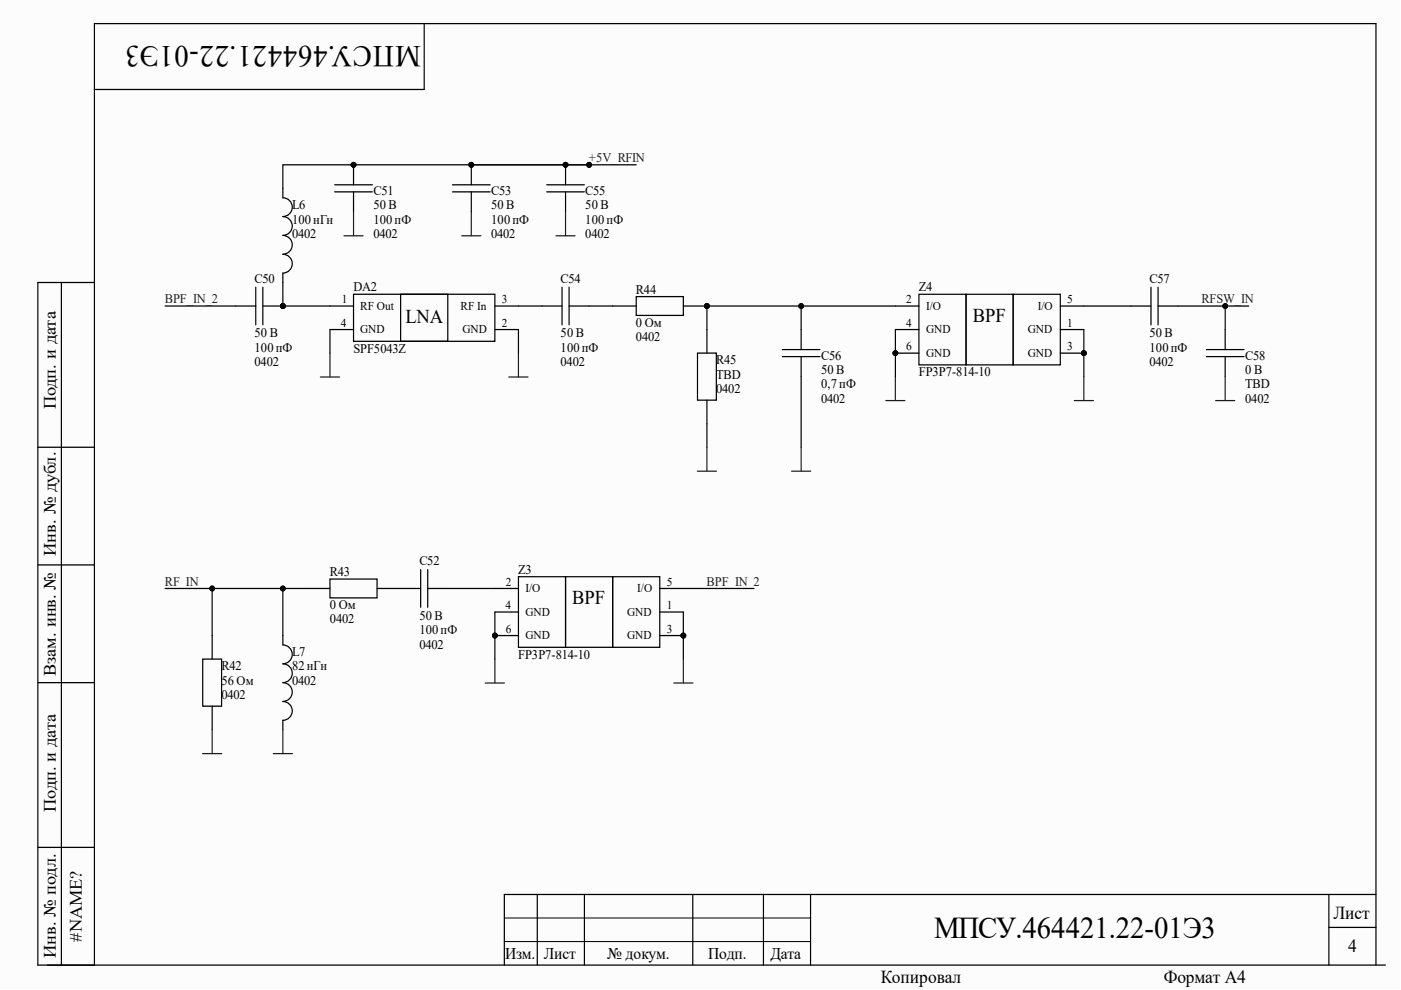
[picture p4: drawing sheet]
<svg xmlns="http://www.w3.org/2000/svg" width="297mm" height="210mm" viewBox="0 0 297 210" stroke-linecap="round" stroke-linejoin="round" font-family="sans-serif">
<g fill="#fcfcfc">
<path d="M0 0h296.7v209.6h-296.7z" fill-rule="evenodd"/>
<path d="M0 0h296.7v209.6h-296.7z" fill-rule="evenodd"/>
</g>
<g fill="none" stroke="#000" stroke-width=".26">
<path d="M89.9 5v14h-69.9M13 59.9v144.7M20 59.9h-12v144.7h285.7M70 64.9h5M70 69.9h5M75 62.4h29.9v10h-29.9zM84.9 62.4h10v10h-10zM104.9 64.9h5M104.9 69.9h5M8 94.8h12M8 119.8h12M8 144.7h12"/>
<path d="M8 179.7h12M113.9 189.7v14.9M123.9 189.7v14.9M146.9 189.7v14.9M161.9 189.7v14.9M171.9 189.7v14.9M281.7 189.7v14.9M281.7 196.6h10M291.7 189.7h-184.8v14.9M20 204.6v-199.6h271.7v199.6"/>
</g>
<path d="M106.9 194.6h65M106.9 199.6h65" fill="none" stroke="#000" stroke-width=".21"/>
<path d="M67.9 79.9h4.1M70 74.9v5M107.9 79.9h4M109.9 74.9v5" fill="none" stroke="#202020" stroke-width=".26"/>
<circle cx="75" cy="34.9" r=".51" fill="#030303"/>
<circle cx="75" cy="34.9" r=".51" fill="none" stroke="#030303" stroke-width=".21"/>
<path d="M71 39.2h8M75 34.9v4.3M71 40.7h8M75 40.7v4.2" fill="none" stroke="#000" stroke-width=".26"/>
<circle cx="75" cy="34.9" r=".51" fill="#030303"/>
<circle cx="75" cy="34.9" r=".51" fill="none" stroke="#030303" stroke-width=".21"/>
<path d="M72.9 50h4.1M75 44.9v5.1M97.9 50h4.1M99.9 44.9v5.1" fill="none" stroke="#202020" stroke-width=".26"/>
<path d="M60 39.9v2a1.99 1.99 0 0 1 2 2 1.99 1.99 0 0 1-2 2 2 2 0 0 1 2 2 2 2 0 0 1-2 2 2 2 0 0 1 2 2 2 2 0 0 1-2 2 2 2 0 0 1 2 2 2 2 0 0 1-2 2v2" fill="none" stroke="#000" stroke-width=".26"/>
<circle cx="124.9" cy="34.9" r=".51" fill="#030303"/>
<circle cx="124.9" cy="34.9" r=".51" fill="none" stroke="#030303" stroke-width=".21"/>
<circle cx="229.8" cy="74.9" r=".51" fill="#030303"/>
<circle cx="229.8" cy="74.9" r=".51" fill="none" stroke="#030303" stroke-width=".21"/>
<circle cx="189.8" cy="74.9" r=".51" fill="#030303"/>
<circle cx="189.8" cy="74.9" r=".51" fill="none" stroke="#030303" stroke-width=".21"/>
<path d="M224.8 69.9h5M224.8 74.9h5" fill="none" stroke="#000" stroke-width=".26"/>
<circle cx="229.8" cy="74.9" r=".51" fill="#030303"/>
<circle cx="229.8" cy="74.9" r=".51" fill="none" stroke="#030303" stroke-width=".21"/>
<path d="M189.8 64.9h5M189.8 74.9h5M194.8 62.4h10v15h-10zM204.8 62.4h10v15h-10zM214.8 62.4h10v15h-10zM224.8 64.9h5" fill="none" stroke="#000" stroke-width=".26"/>
<circle cx="189.8" cy="74.9" r=".51" fill="#030303"/>
<circle cx="189.8" cy="74.9" r=".51" fill="none" stroke="#030303" stroke-width=".21"/>
<path d="M189.8 69.9h5" fill="none" stroke="#000" stroke-width=".26"/>
<circle cx="99.9" cy="34.9" r=".51" fill="#030303"/>
<circle cx="99.9" cy="34.9" r=".51" fill="none" stroke="#030303" stroke-width=".21"/>
<path d="M95.9 39.2h8M99.9 34.9v4.3M95.9 40.7h8M99.9 40.7v4.2" fill="none" stroke="#000" stroke-width=".26"/>
<circle cx="99.9" cy="34.9" r=".51" fill="#030303"/>
<circle cx="99.9" cy="34.9" r=".51" fill="none" stroke="#030303" stroke-width=".21"/>
<circle cx="119.9" cy="34.9" r=".51" fill="#030303"/>
<circle cx="119.9" cy="34.9" r=".51" fill="none" stroke="#030303" stroke-width=".21"/>
<path d="M115.9 39.2h8M119.9 34.9v4.3M115.9 40.7h8M119.9 40.7v4.2" fill="none" stroke="#000" stroke-width=".26"/>
<circle cx="119.9" cy="34.9" r=".51" fill="#030303"/>
<circle cx="119.9" cy="34.9" r=".51" fill="none" stroke="#030303" stroke-width=".21"/>
<path d="M117.9 50h4M119.9 44.9v5.1" fill="none" stroke="#202020" stroke-width=".26"/>
<path d="M114.9 64.9h4.3M119.2 60.9v8M120.7 60.9v8M120.7 64.9h4.2M147.9 74.9h4v9.9h-4zM149.9 69.9v5M165.9 74.1h7.9M165.9 75.6h7.9M169.9 69.9v4.2M169.9 75.6v4.3M149.9 84.8v5" fill="none" stroke="#000" stroke-width=".26"/>
<circle cx="149.9" cy="64.9" r=".51" fill="#030303"/>
<circle cx="149.9" cy="64.9" r=".51" fill="none" stroke="#030303" stroke-width=".21"/>
<path d="M129.9 64.9h5M134.9 62.9h10v4h-10zM144.9 64.9h5" fill="none" stroke="#000" stroke-width=".26"/>
<circle cx="149.9" cy="64.9" r=".51" fill="#030303"/>
<circle cx="149.9" cy="64.9" r=".51" fill="none" stroke="#030303" stroke-width=".21"/>
<path d="M259.8 79.9v5M147.8 99.9h4.1M149.9 94.8v5.1M167.8 99.9h4.1M169.9 94.8v5.1M257.7 84.9h4.1" fill="none" stroke="#202020" stroke-width=".26"/>
<path d="M239.8 64.9h4.2M244 60.9v8M245.5 60.9v8M245.5 64.9h4.3M255.8 75.6h8M255.8 74.1h8M259.8 69.9v4.2M259.8 75.6v4.3" fill="none" stroke="#000" stroke-width=".26"/>
<circle cx="60" cy="64.9" r=".51" fill="#030303"/>
<circle cx="60" cy="64.9" r=".51" fill="none" stroke="#030303" stroke-width=".21"/>
<path d="M54.2 60.9v8M55.7 60.9v8M55.7 64.9h4.3" fill="none" stroke="#000" stroke-width=".26"/>
<circle cx="60" cy="64.9" r=".51" fill="#030303"/>
<circle cx="60" cy="64.9" r=".51" fill="none" stroke="#030303" stroke-width=".21"/>
<path d="M50 64.9h4.2" fill="none" stroke="#000" stroke-width=".26"/>
<circle cx="144.9" cy="134.8" r=".51" fill="#030303"/>
<circle cx="144.9" cy="134.8" r=".51" fill="none" stroke="#030303" stroke-width=".21"/>
<circle cx="104.9" cy="134.8" r=".51" fill="#030303"/>
<circle cx="104.9" cy="134.8" r=".51" fill="none" stroke="#030303" stroke-width=".21"/>
<path d="M139.9 129.8h5M139.9 134.8h5" fill="none" stroke="#000" stroke-width=".26"/>
<circle cx="144.9" cy="134.8" r=".51" fill="#030303"/>
<circle cx="144.9" cy="134.8" r=".51" fill="none" stroke="#030303" stroke-width=".21"/>
<path d="M104.9 124.8h5M104.9 134.8h5M109.9 122.3h10v14.9h-10zM119.9 122.3h10v14.9h-10zM129.9 122.3h10v14.9h-10zM139.9 124.8h5" fill="none" stroke="#000" stroke-width=".26"/>
<circle cx="104.9" cy="134.8" r=".51" fill="#030303"/>
<circle cx="104.9" cy="134.8" r=".51" fill="none" stroke="#030303" stroke-width=".21"/>
<path d="M43 139.7h4v10h-4zM45 134.8v4.9M60 134.8v1.9a2 2 0 0 1 2 2 2 2 0 0 1-2 2 2 2 0 0 1 2 2 2 2 0 0 1-2 2 2 2 0 0 1 2 2 2 2 0 0 1-2 2 2 2 0 0 1 2 2 2 2 0 0 1-2 2v2M65 124.8h5M70 122.8h9.9v4h-9.9zM79.9 124.8h9.3M89.2 120.8v8M90.7 120.8v8M90.7 124.8h4.2M104.9 129.8h5M45 149.7v5" fill="none" stroke="#000" stroke-width=".26"/>
<path d="M189.8 79.9v5M229.8 79.9v5M187.8 84.9h4.1M227.8 84.9h4M43 159.8h4M45 154.7v5.1M57.9 159.8h4.1M60 154.7v5.1" fill="none" stroke="#202020" stroke-width=".26"/>
<path d="M60 59.9v5M70 69.9v5" fill="none" stroke="#030303" stroke-width=".26"/>
<circle cx="60" cy="64.9" r=".51" fill="#030303"/>
<circle cx="60" cy="64.9" r=".51" fill="none" stroke="#030303" stroke-width=".21"/>
<path d="M99.9 34.9h25" fill="none" stroke="#030303" stroke-width=".26"/>
<circle cx="124.9" cy="34.9" r=".51" fill="#030303"/>
<circle cx="124.9" cy="34.9" r=".51" fill="none" stroke="#030303" stroke-width=".21"/>
<circle cx="99.9" cy="34.9" r=".51" fill="#030303"/>
<circle cx="99.9" cy="34.9" r=".51" fill="none" stroke="#030303" stroke-width=".21"/>
<path d="M169.9 79.9v14.9M249.8 64.9h10v5M149.9 89.8v5" fill="none" stroke="#030303" stroke-width=".26"/>
<circle cx="259.8" cy="64.9" r=".51" fill="#030303"/>
<circle cx="259.8" cy="64.9" r=".51" fill="none" stroke="#030303" stroke-width=".21"/>
<path d="M60 64.9h10" fill="none" stroke="#030303" stroke-width=".26"/>
<circle cx="60" cy="64.9" r=".51" fill="#030303"/>
<circle cx="60" cy="64.9" r=".51" fill="none" stroke="#030303" stroke-width=".21"/>
<path d="M149.9 69.9v-5h20v5M94.9 124.8h10" fill="none" stroke="#030303" stroke-width=".26"/>
<circle cx="169.9" cy="64.9" r=".51" fill="#030303"/>
<circle cx="169.9" cy="64.9" r=".51" fill="none" stroke="#030303" stroke-width=".21"/>
<circle cx="149.9" cy="64.9" r=".51" fill="#030303"/>
<circle cx="149.9" cy="64.9" r=".51" fill="none" stroke="#030303" stroke-width=".21"/>
<path d="M169.9 64.9h19.9" fill="none" stroke="#030303" stroke-width=".26"/>
<circle cx="169.9" cy="64.9" r=".51" fill="#030303"/>
<circle cx="169.9" cy="64.9" r=".51" fill="none" stroke="#030303" stroke-width=".21"/>
<path d="M109.9 64.9h5M109.9 69.9v5M259.8 64.9h5" fill="none" stroke="#030303" stroke-width=".26"/>
<circle cx="259.8" cy="64.9" r=".51" fill="#030303"/>
<circle cx="259.8" cy="64.9" r=".51" fill="none" stroke="#030303" stroke-width=".21"/>
<path d="M134.9 34.9h-74.9v5" fill="none" stroke="#030303" stroke-width=".26"/>
<circle cx="124.9" cy="34.9" r=".51" fill="#030303"/>
<circle cx="124.9" cy="34.9" r=".51" fill="none" stroke="#030303" stroke-width=".21"/>
<circle cx="119.9" cy="34.9" r=".51" fill="#030303"/>
<circle cx="119.9" cy="34.9" r=".51" fill="none" stroke="#030303" stroke-width=".21"/>
<circle cx="75" cy="34.9" r=".51" fill="#030303"/>
<circle cx="75" cy="34.9" r=".51" fill="none" stroke="#030303" stroke-width=".21"/>
<path d="M60 124.8h-15v10" fill="none" stroke="#030303" stroke-width=".26"/>
<circle cx="45" cy="124.8" r=".51" fill="#030303"/>
<circle cx="45" cy="124.8" r=".51" fill="none" stroke="#030303" stroke-width=".21"/>
<circle cx="60" cy="124.8" r=".51" fill="#030303"/>
<circle cx="60" cy="124.8" r=".51" fill="none" stroke="#030303" stroke-width=".21"/>
<path d="M124.9 64.9h5M189.8 69.9v10" fill="none" stroke="#030303" stroke-width=".26"/>
<circle cx="189.8" cy="74.9" r=".51" fill="#030303"/>
<circle cx="189.8" cy="74.9" r=".51" fill="none" stroke="#030303" stroke-width=".21"/>
<path d="M229.8 69.9v10M229.8 64.9h10" fill="none" stroke="#030303" stroke-width=".26"/>
<circle cx="229.8" cy="74.9" r=".51" fill="#030303"/>
<circle cx="229.8" cy="74.9" r=".51" fill="none" stroke="#030303" stroke-width=".21"/>
<path d="M35 124.8h10" fill="none" stroke="#030303" stroke-width=".26"/>
<circle cx="45" cy="124.8" r=".51" fill="#030303"/>
<circle cx="45" cy="124.8" r=".51" fill="none" stroke="#030303" stroke-width=".21"/>
<path d="M65 124.8h-5v10" fill="none" stroke="#030303" stroke-width=".26"/>
<circle cx="60" cy="124.8" r=".51" fill="#030303"/>
<circle cx="60" cy="124.8" r=".51" fill="none" stroke="#030303" stroke-width=".21"/>
<path d="M35 64.9h15M144.9 129.8v9.9M144.9 124.8h15" fill="none" stroke="#030303" stroke-width=".26"/>
<path d="M104.9 139.7v5.1M144.9 139.7v5.1M102.9 144.8h4.1M142.9 144.8h4" fill="none" stroke="#202020" stroke-width=".26"/>
<circle cx="144.9" cy="134.8" r=".51" fill="#030303"/>
<circle cx="144.9" cy="134.8" r=".51" fill="none" stroke="#030303" stroke-width=".21"/>
<path d="M104.9 129.8v9.9" fill="none" stroke="#030303" stroke-width=".26"/>
<circle cx="104.9" cy="134.8" r=".51" fill="#030303"/>
<circle cx="104.9" cy="134.8" r=".51" fill="none" stroke="#030303" stroke-width=".21"/>
<g font-size="6.4">
<text x="89.2" y="9.8" transform="rotate(-180 89.2 9.8)">МПСУ.464421.22-01Э3</text>
<text x="198" y="198.8">МПСУ.464421.22-01Э3</text>
</g>
<g font-size="4.1">
<text x="85.9" y="68.5">LNA</text>
<text x="206.2" y="68.2">BPF</text>
<text x="121.3" y="128.1">BPF</text>
</g>
<g font-size="3.9">
<text x="282.7" y="194.9">Лист</text>
<text x="285.8" y="201.9">4</text>
<text x="186.8" y="208.4">Копировал</text>
<text x="246.8" y="208.4">Формат А4</text>
</g>
<g font-size="3.7">
<text x="11.8" y="86.8" transform="rotate(-90 11.8 86.8)">Подп. и дата</text>
<text x="11.8" y="117.8" transform="rotate(-90 11.8 117.8)">Инв. № дубл.</text>
<text x="11.8" y="143.3" transform="rotate(-90 11.8 143.3)">Взам. инв. №</text>
<text x="11.8" y="172.2" transform="rotate(-90 11.8 172.2)">Подп. и дата</text>
<text x="11.8" y="203.2" transform="rotate(-90 11.8 203.2)">Инв. № подл.</text>
<text x="17.3" y="199.6" transform="rotate(-90 17.3 199.6)">#NAME?</text>
</g>
<g font-size="3.5">
<text x="107.1" y="203.3">Изм.</text>
<text x="115.3" y="203.3">Лист</text>
<text x="128.8" y="203.3">№ докум.</text>
<text x="150.2" y="203.3">Подп.</text>
<text x="163.3" y="203.3">Дата</text>
</g>
<g font-size="2.8" fill="#202020">
<text x="124.9" y="34.3">+5V_RFIN</text>
<text x="34.9" y="64.2">BPF_IN_2</text>
<text x="254.7" y="64.2">RFSW_IN</text>
<text x="34.9" y="124.2">RF_IN</text>
<text x="149.8" y="124.2">BPF_IN_2</text>
</g>
<g font-size="2.8">
<text x="79.2" y="41.3">C51</text>
<text x="104.1" y="41.3">C53</text>
<text x="124.1" y="41.3">C55</text>
<text x="61.9" y="47.4">100нГн</text>
<text x="61.9" y="44.4">L6</text>
<text x="79.2" y="44.4">50 В</text>
<text x="79.2" y="47.4">100пФ</text>
<text x="104.1" y="44.4">50 В</text>
<text x="104.1" y="47.4">100пФ</text>
<text x="124.1" y="44.4">50 В</text>
<text x="124.1" y="47.4">100пФ</text>
<text x="61.9" y="50.5">0402</text>
<text x="79.2" y="50.5">0402</text>
<text x="104.1" y="50.5">0402</text>
<text x="124.1" y="50.5">0402</text>
<text x="54" y="60">C50</text>
<text x="74.9" y="61.8">DA2</text>
<text x="118.9" y="60">C54</text>
<text x="134.8" y="62.3">R44</text>
<text x="194.8" y="61.8">Z4</text>
<text x="243.7" y="60">C57</text>
<text x="54" y="71.5">50 В</text>
<text x="118.9" y="71.5">50 В</text>
<text x="134.8" y="69.3">0 Ом</text>
<text x="243.7" y="71.5">50 В</text>
<text x="54" y="74.5">100пФ</text>
<text x="54" y="77.6">0402</text>
<text x="74.9" y="74.8">SPF5043Z</text>
<text x="118.9" y="74.5">100пФ</text>
<text x="118.9" y="77.6">0402</text>
<text x="134.8" y="72.3">0402</text>
<text x="151.8" y="77.2">R45</text>
<text x="174.1" y="76.2">C56</text>
<text x="243.7" y="74.5">100пФ</text>
<text x="243.7" y="77.6">0402</text>
<text x="264" y="76.2">C58</text>
<text x="151.8" y="80.3">TBD</text>
<text x="151.8" y="83.3">0402</text>
<text x="174.1" y="79.3">50 В</text>
<text x="174.1" y="82.3">0,7 пФ</text>
<text x="194.8" y="79.8">FP3P7-814-10</text>
<text x="264" y="79.3">0 В</text>
<text x="264" y="82.3">TBD</text>
<text x="174.1" y="85.4">0402</text>
<text x="264" y="85.4">0402</text>
<text x="88.9" y="119.8">C52</text>
<text x="70" y="122.1">R43</text>
<text x="109.9" y="121.6">Z3</text>
<text x="70" y="129.1">0 Ом</text>
<text x="88.9" y="131.4">50 В</text>
<text x="70" y="132.2">0402</text>
<text x="88.9" y="134.5">100пФ</text>
<text x="88.9" y="137.5">0402</text>
<text x="46.9" y="142.2">R42</text>
<text x="61.9" y="142.2">82нГн</text>
<text x="61.9" y="139.1">L7</text>
<text x="109.9" y="139.6">FP3P7-814-10</text>
<text x="46.9" y="145.2">56 Ом</text>
<text x="46.9" y="148.2">0402</text>
<text x="61.9" y="145.2">0402</text>
</g>
<g font-size="2.5">
<text x="72.5" y="64.3">1</text>
<text x="76.4" y="65.7">RF Out</text>
<text x="97.6" y="65.7">RF In</text>
<text x="106.4" y="64.3">3</text>
<text x="192.1" y="64.3">2</text>
<text x="196.3" y="65.7">I/O</text>
<text x="220" y="65.7">I/O</text>
<text x="226.3" y="64.3">5</text>
<text x="72.2" y="69.3">4</text>
<text x="76.4" y="70.7">GND</text>
<text x="98" y="70.7">GND</text>
<text x="106.4" y="69.3">2</text>
<text x="192.1" y="69.3">4</text>
<text x="196.3" y="70.7">GND</text>
<text x="217.9" y="70.7">GND</text>
<text x="226.3" y="69.3">1</text>
<text x="192.1" y="74.3">6</text>
<text x="196.3" y="75.6">GND</text>
<text x="217.9" y="75.6">GND</text>
<text x="226.3" y="74.3">3</text>
<text x="107.3" y="124.2">2</text>
<text x="111.4" y="125.6">I/O</text>
<text x="135.1" y="125.6">I/O</text>
<text x="141.4" y="124.2">5</text>
<text x="107.2" y="129.1">4</text>
<text x="111.4" y="130.6">GND</text>
<text x="133" y="130.6">GND</text>
<text x="141.4" y="129.1">1</text>
<text x="107.3" y="134.1">6</text>
<text x="111.4" y="135.6">GND</text>
<text x="133" y="135.6">GND</text>
<text x="141.4" y="134.1">3</text>
</g>
</svg>
